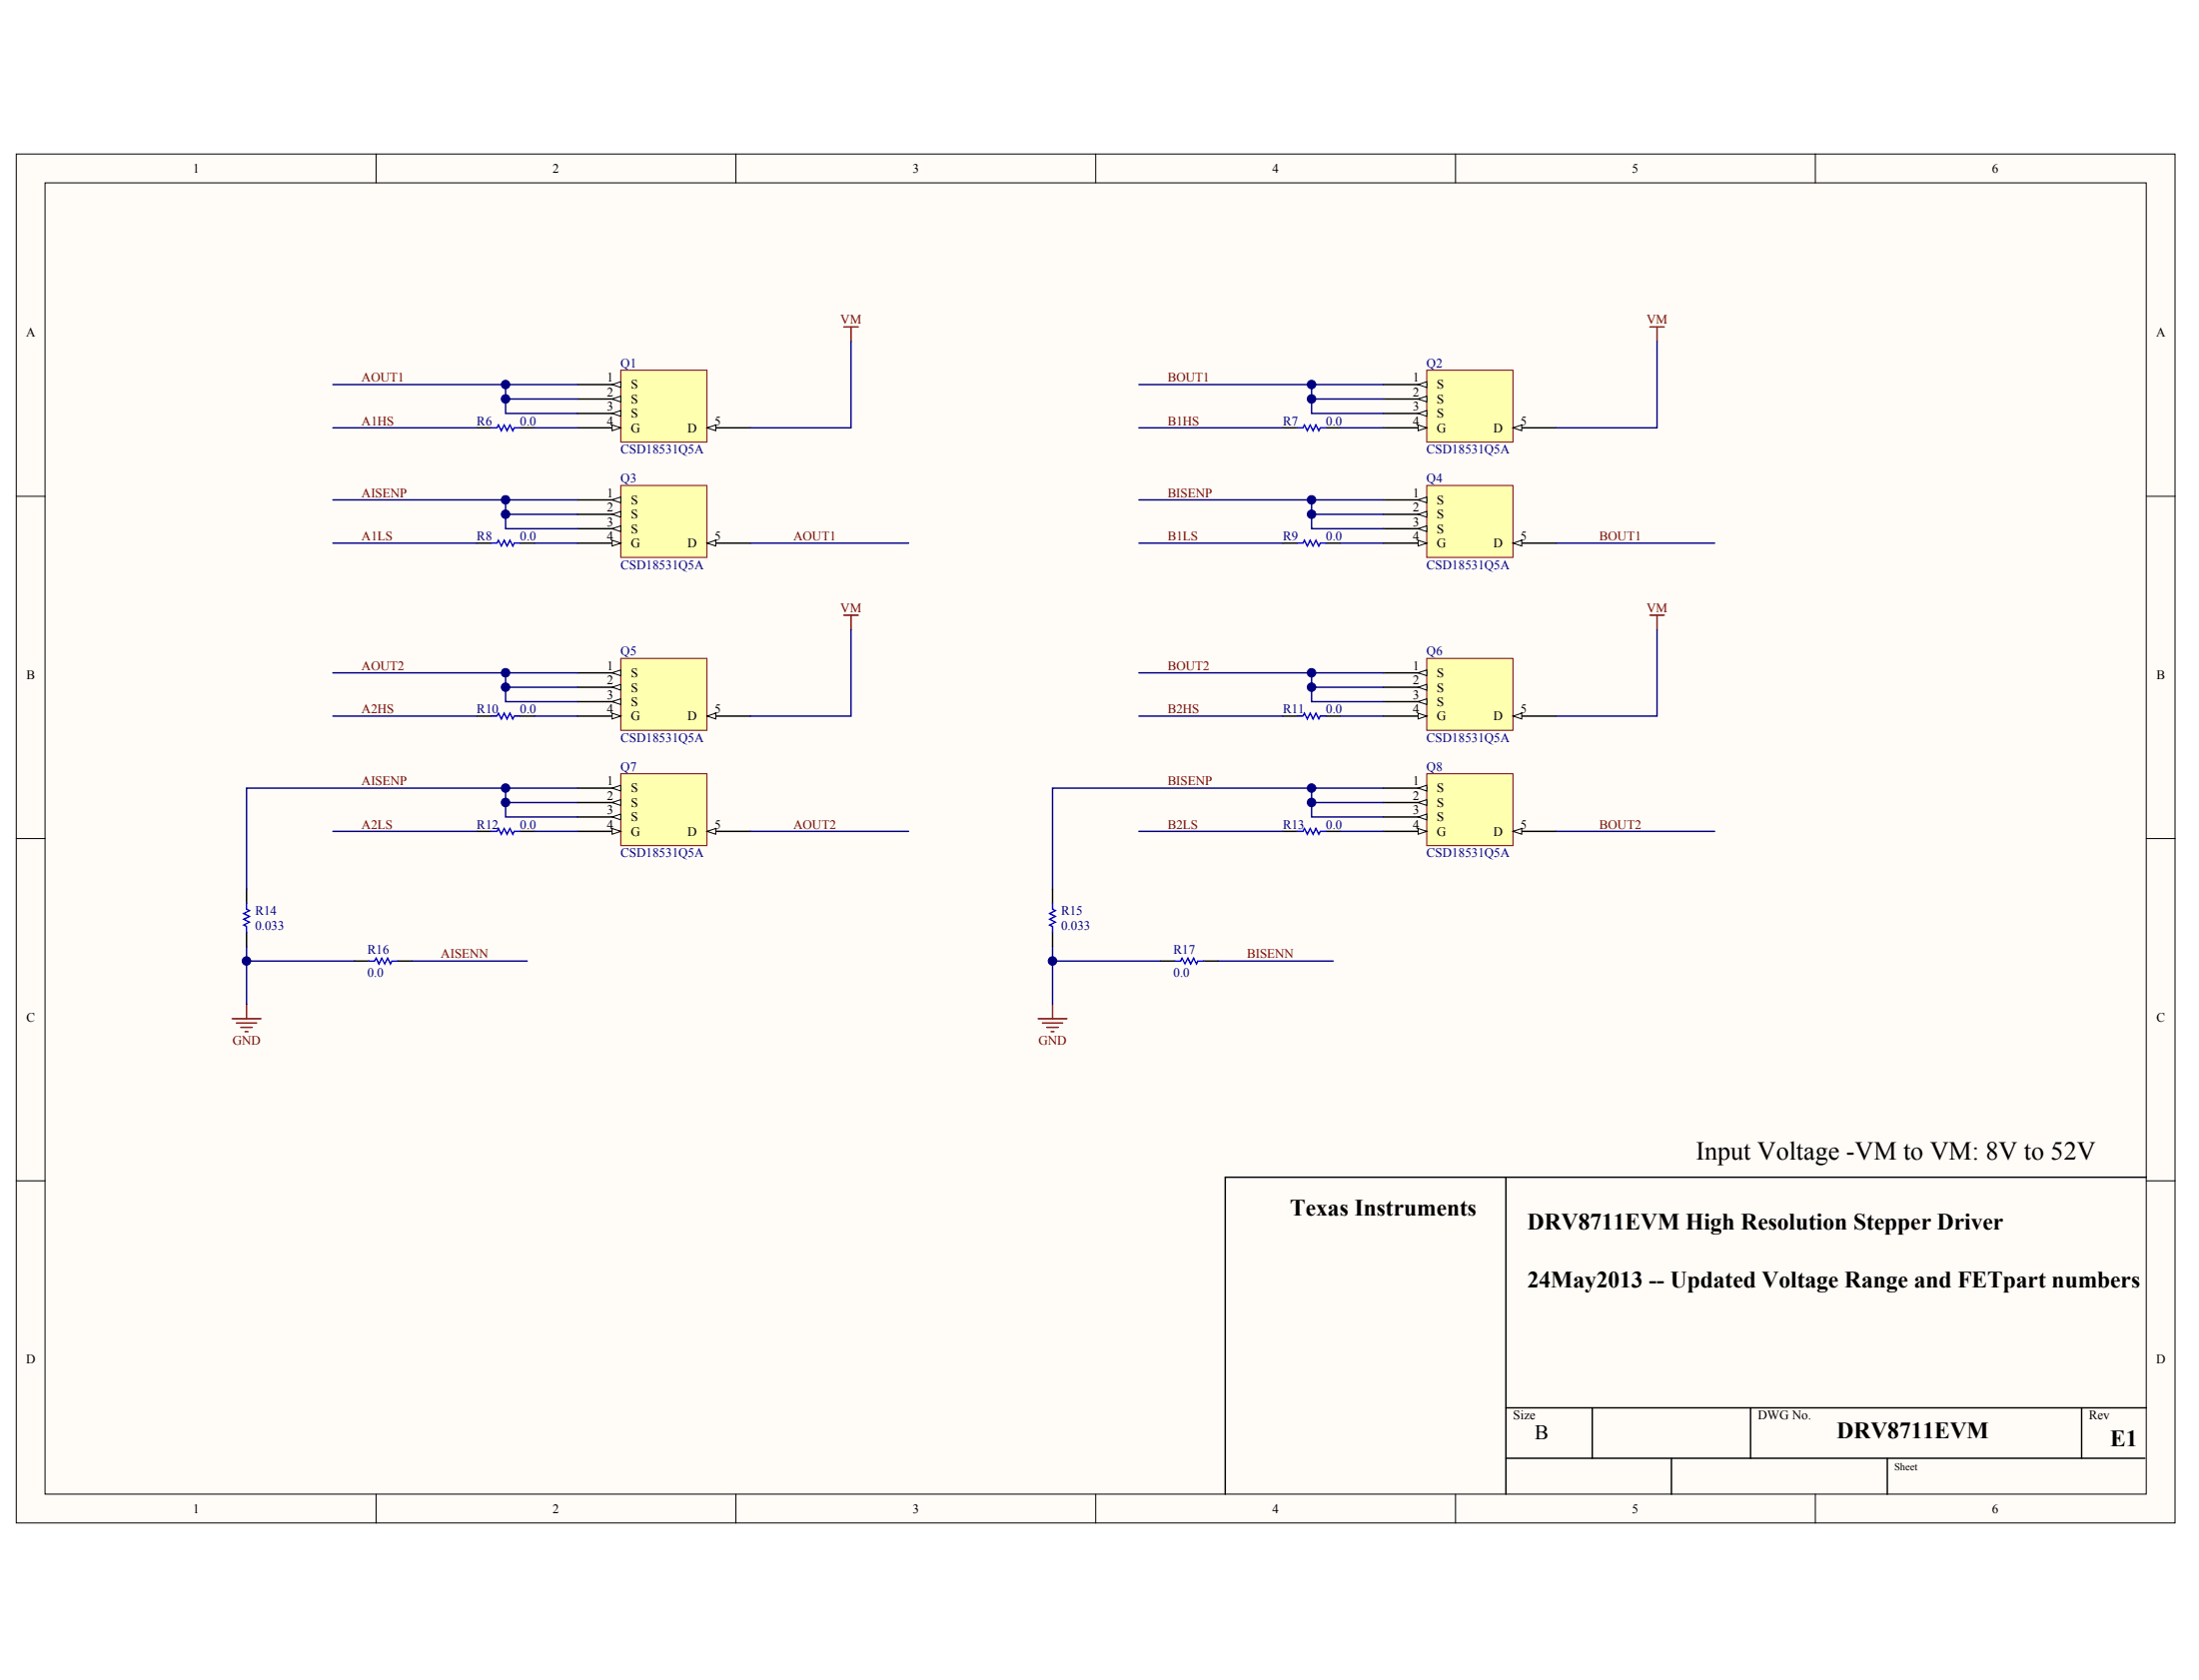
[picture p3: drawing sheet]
<svg xmlns="http://www.w3.org/2000/svg" width="271mm" height="207mm" viewBox="0 0 271 207" stroke-linecap="round" stroke-linejoin="round" font-family="sans-serif">
<g fill="#fffcf8" stroke="#000" stroke-width=".12">
<path d="M2 19h266v168.7h-266z"/>
<path d="M5.6 22.5h258.8v161.7h-258.8z"/>
</g>
<g fill="none" stroke="#000" stroke-width=".12">
<path d="M46.3 19v3.5M90.7 19v3.5M135 19v3.5M179.3 19v3.5M223.7 19v3.5M2 61.2h3.6M264.5 61.2h3.5M2 103.4h3.6M264.5 103.4h3.5M2 145.6h3.6M264.5 145.6h3.5M46.3 184.2v3.5"/>
<path d="M90.7 184.2v3.5M135 184.2v3.5M179.3 184.2v3.5M223.7 184.2v3.5"/>
</g>
<path d="M76.5 45.6h10.6v8.9h-10.6z" fill="#ffffb0" stroke="#800000" stroke-width=".12"/>
<path d="M71.2 47.4h5.3" fill="none" stroke="#000" stroke-width=".18"/>
<path d="M75.4 47.4l1.1-.3v.7z" fill="#fffcf8" stroke="#000" stroke-width=".12"/>
<path d="M71.2 49.2h5.3" fill="none" stroke="#000" stroke-width=".18"/>
<path d="M75.4 49.2l1.1-.4v.7z" fill="#fffcf8" stroke="#000" stroke-width=".12"/>
<path d="M71.2 51h5.3" fill="none" stroke="#000" stroke-width=".18"/>
<path d="M75.4 51l1.1-.4v.7z" fill="#fffcf8" stroke="#000" stroke-width=".12"/>
<path d="M71.2 52.7h5.3" fill="none" stroke="#000" stroke-width=".18"/>
<path d="M75.4 52.4l1.1 .3-1.1 .4z" fill="#fffcf8" stroke="#000" stroke-width=".12"/>
<path d="M87.1 52.7h5.3" fill="none" stroke="#000" stroke-width=".18"/>
<path d="M87.1 52.7l1.1-.3v.7z" fill="#fffcf8" stroke="#000" stroke-width=".12"/>
<path d="M58.7 52.7h1.8M64.1 52.7h1.7" fill="none" stroke="#000" stroke-width=".18"/>
<path d="M60.5 52.7h.7l.2-.3 .4 .7 .3-.7 .4 .7 .3-.7 .4 .7 .2-.4h.7" fill="none" stroke="#00f" stroke-width=".18"/>
<path d="M41 52.7h17.7M41 47.4h30.2M62.3 47.4v3.6h8.9M62.3 49.2h8.9M65.8 52.7h5.4M104.9 42.1v10.6h-12.5" fill="none" stroke="#000080" stroke-width=".18"/>
<path d="M104 40.3h1.7M104.9 40.3v1.8" fill="none" stroke="#800000" stroke-width=".18"/>
<g fill="#000080" stroke="#000080" stroke-width=".12">
<circle cx="62.3" cy="47.4" r=".52"/>
<circle cx="62.3" cy="49.2" r=".52"/>
</g>
<path d="M76.5 59.8h10.6v8.9h-10.6z" fill="#ffffb0" stroke="#800000" stroke-width=".12"/>
<path d="M71.2 61.6h5.3" fill="none" stroke="#000" stroke-width=".18"/>
<path d="M75.4 61.6l1.1-.3v.7z" fill="#fffcf8" stroke="#000" stroke-width=".12"/>
<path d="M71.2 63.4h5.3" fill="none" stroke="#000" stroke-width=".18"/>
<path d="M75.4 63.4l1.1-.4v.8z" fill="#fffcf8" stroke="#000" stroke-width=".12"/>
<path d="M71.2 65.2h5.3" fill="none" stroke="#000" stroke-width=".18"/>
<path d="M75.4 65.2l1.1-.4v.7z" fill="#fffcf8" stroke="#000" stroke-width=".12"/>
<path d="M71.2 66.9h5.3" fill="none" stroke="#000" stroke-width=".18"/>
<path d="M75.4 66.6l1.1 .3-1.1 .4z" fill="#fffcf8" stroke="#000" stroke-width=".12"/>
<path d="M87.1 66.9h5.3" fill="none" stroke="#000" stroke-width=".18"/>
<path d="M87.1 66.9l1.1-.3v.7z" fill="#fffcf8" stroke="#000" stroke-width=".12"/>
<path d="M41 66.9h17.7M41 61.6h30.2M62.3 61.6v3.6h8.9M62.3 63.4h8.9M65.8 66.9h5.4M92.4 66.9h19.5M30.4 116.7v7.1" fill="none" stroke="#000080" stroke-width=".18"/>
<path d="M58.7 66.9h1.8M64.1 66.9h1.7M30.4 109.6v1.8M30.4 114.9v1.8" fill="none" stroke="#000" stroke-width=".18"/>
<path d="M60.5 66.9h.7l.2-.3 .4 .7 .3-.7 .4 .7 .3-.7 .4 .7 .2-.4h.7M30.4 111.4v.7l.3 .1-.7 .4 .7 .4-.7 .3 .7 .4-.7 .3 .4 .2v.7" fill="none" stroke="#00f" stroke-width=".18"/>
<g fill="#000080" stroke="#000080" stroke-width=".12">
<circle cx="62.3" cy="61.6" r=".52"/>
<circle cx="62.3" cy="63.4" r=".52"/>
</g>
<path d="M28.6 125.6h3.6M29.1 126.1h2.5M29.7 126.6h1.4M30.2 127.2h.4M30.4 123.8v1.8" fill="none" stroke="#800000" stroke-width=".18"/>
<path d="M76.5 81.2h10.6v8.8h-10.6z" fill="#ffffb0" stroke="#800000" stroke-width=".12"/>
<path d="M71.2 82.9h5.3" fill="none" stroke="#000" stroke-width=".18"/>
<path d="M75.4 82.9l1.1-.3v.7z" fill="#fffcf8" stroke="#000" stroke-width=".12"/>
<path d="M71.2 84.7h5.3" fill="none" stroke="#000" stroke-width=".18"/>
<path d="M75.4 84.7l1.1-.3v.7z" fill="#fffcf8" stroke="#000" stroke-width=".12"/>
<path d="M71.2 86.5h5.3" fill="none" stroke="#000" stroke-width=".18"/>
<path d="M75.4 86.5l1.1-.4v.7z" fill="#fffcf8" stroke="#000" stroke-width=".12"/>
<path d="M71.2 88.3h5.3" fill="none" stroke="#000" stroke-width=".18"/>
<path d="M75.4 87.9l1.1 .4-1.1 .3z" fill="#fffcf8" stroke="#000" stroke-width=".12"/>
<path d="M87.1 88.3h5.3" fill="none" stroke="#000" stroke-width=".18"/>
<path d="M87.1 88.3l1.1-.4v.7z" fill="#fffcf8" stroke="#000" stroke-width=".12"/>
<path d="M58.7 88.3h1.8M64.1 88.3h1.7" fill="none" stroke="#000" stroke-width=".18"/>
<path d="M60.5 88.3h.7l.2-.4 .4 .7 .3-.7 .4 .7 .3-.7 .4 .7 .2-.3h.7" fill="none" stroke="#00f" stroke-width=".18"/>
<path d="M104.9 77.6v10.7h-12.5M41 88.3h17.7M41 82.9h30.2M62.3 82.9v3.6h8.9M62.3 84.7h8.9M65.8 88.3h5.4" fill="none" stroke="#000080" stroke-width=".18"/>
<path d="M104 75.8h1.7M104.9 75.8v1.8" fill="none" stroke="#800000" stroke-width=".18"/>
<g fill="#000080" stroke="#000080" stroke-width=".12">
<circle cx="62.3" cy="82.9" r=".52"/>
<circle cx="62.3" cy="84.7" r=".52"/>
</g>
<path d="M76.5 95.4h10.6v8.8h-10.6z" fill="#ffffb0" stroke="#800000" stroke-width=".12"/>
<path d="M71.2 97.1h5.3" fill="none" stroke="#000" stroke-width=".18"/>
<path d="M75.4 97.1l1.1-.3v.7z" fill="#fffcf8" stroke="#000" stroke-width=".12"/>
<path d="M71.2 98.9h5.3" fill="none" stroke="#000" stroke-width=".18"/>
<path d="M75.4 98.9l1.1-.3v.7z" fill="#fffcf8" stroke="#000" stroke-width=".12"/>
<path d="M71.2 100.7h5.3" fill="none" stroke="#000" stroke-width=".18"/>
<path d="M75.4 100.7l1.1-.4v.8z" fill="#fffcf8" stroke="#000" stroke-width=".12"/>
<path d="M71.2 102.5h5.3" fill="none" stroke="#000" stroke-width=".18"/>
<path d="M75.4 102.1l1.1 .4-1.1 .3z" fill="#fffcf8" stroke="#000" stroke-width=".12"/>
<path d="M87.1 102.5h5.3" fill="none" stroke="#000" stroke-width=".18"/>
<path d="M87.1 102.5l1.1-.4v.7z" fill="#fffcf8" stroke="#000" stroke-width=".12"/>
<path d="M62.3 97.1v3.6h8.9M62.3 98.9h8.9M71.2 97.1h-40.8v12.5M30.4 118.5h13.3M41 102.5h17.7M50.8 118.5h14.2M65.8 102.5h5.4M92.4 102.5h19.5" fill="none" stroke="#000080" stroke-width=".18"/>
<path d="M43.7 118.5h1.7M49 118.5h1.8M58.7 102.5h1.8M64.1 102.5h1.7" fill="none" stroke="#000" stroke-width=".18"/>
<path d="M45.4 118.5h.8l.1-.4 .4 .7 .3-.7 .4 .7 .4-.7 .3 .7 .2-.3h.7M60.5 102.5h.7l.2-.4 .4 .7 .3-.7 .4 .7 .3-.7 .4 .7 .2-.3h.7" fill="none" stroke="#00f" stroke-width=".18"/>
<g fill="#000080" stroke="#000080" stroke-width=".12">
<circle cx="62.3" cy="97.1" r=".52"/>
<circle cx="62.3" cy="98.9" r=".52"/>
<circle cx="30.4" cy="118.5" r=".52"/>
</g>
<path d="M175.8 45.6h10.6v8.9h-10.6z" fill="#ffffb0" stroke="#800000" stroke-width=".12"/>
<path d="M170.5 47.4h5.3" fill="none" stroke="#000" stroke-width=".18"/>
<path d="M174.7 47.4l1.1-.3v.7z" fill="#fffcf8" stroke="#000" stroke-width=".12"/>
<path d="M170.5 49.2h5.3" fill="none" stroke="#000" stroke-width=".18"/>
<path d="M174.7 49.2l1.1-.4v.7z" fill="#fffcf8" stroke="#000" stroke-width=".12"/>
<path d="M170.5 51h5.3" fill="none" stroke="#000" stroke-width=".18"/>
<path d="M174.7 51l1.1-.4v.7z" fill="#fffcf8" stroke="#000" stroke-width=".12"/>
<path d="M170.5 52.7h5.3" fill="none" stroke="#000" stroke-width=".18"/>
<path d="M174.7 52.4l1.1 .3-1.1 .4z" fill="#fffcf8" stroke="#000" stroke-width=".12"/>
<path d="M186.4 52.7h5.3" fill="none" stroke="#000" stroke-width=".18"/>
<path d="M186.4 52.7l1.1-.3v.7z" fill="#fffcf8" stroke="#000" stroke-width=".12"/>
<path d="M158.1 52.7h1.7M163.4 52.7h1.7" fill="none" stroke="#000" stroke-width=".18"/>
<path d="M159.8 52.7h.7l.2-.3 .4 .7 .3-.7 .4 .7 .3-.7 .4 .7 .2-.4h.7" fill="none" stroke="#00f" stroke-width=".18"/>
<path d="M140.3 52.7h17.8M140.3 47.4h30.2M161.6 47.4v3.6h8.9M161.6 49.2h8.9M165.1 52.7h5.4M204.2 42.1v10.6h-12.5" fill="none" stroke="#000080" stroke-width=".18"/>
<path d="M203.3 40.3h1.7M204.2 40.3v1.8" fill="none" stroke="#800000" stroke-width=".18"/>
<g fill="#000080" stroke="#000080" stroke-width=".12">
<circle cx="161.6" cy="47.4" r=".52"/>
<circle cx="161.6" cy="49.2" r=".52"/>
</g>
<path d="M175.8 59.8h10.6v8.9h-10.6z" fill="#ffffb0" stroke="#800000" stroke-width=".12"/>
<path d="M170.5 61.6h5.3" fill="none" stroke="#000" stroke-width=".18"/>
<path d="M174.7 61.6l1.1-.3v.7z" fill="#fffcf8" stroke="#000" stroke-width=".12"/>
<path d="M170.5 63.4h5.3" fill="none" stroke="#000" stroke-width=".18"/>
<path d="M174.7 63.4l1.1-.4v.8z" fill="#fffcf8" stroke="#000" stroke-width=".12"/>
<path d="M170.5 65.2h5.3" fill="none" stroke="#000" stroke-width=".18"/>
<path d="M174.7 65.2l1.1-.4v.7z" fill="#fffcf8" stroke="#000" stroke-width=".12"/>
<path d="M170.5 66.9h5.3" fill="none" stroke="#000" stroke-width=".18"/>
<path d="M174.7 66.6l1.1 .3-1.1 .4z" fill="#fffcf8" stroke="#000" stroke-width=".12"/>
<path d="M186.4 66.9h5.3" fill="none" stroke="#000" stroke-width=".18"/>
<path d="M186.4 66.9l1.1-.3v.7z" fill="#fffcf8" stroke="#000" stroke-width=".12"/>
<path d="M140.3 66.9h17.8M140.3 61.6h30.2M161.6 61.6v3.6h8.9M161.6 63.4h8.9M165.1 66.9h5.4M191.7 66.9h19.6M129.7 116.7v7.1" fill="none" stroke="#000080" stroke-width=".18"/>
<path d="M158.1 66.9h1.7M163.4 66.9h1.7" fill="none" stroke="#000" stroke-width=".18"/>
<path d="M159.8 66.9h.7l.2-.3 .4 .7 .3-.7 .4 .7 .3-.7 .4 .7 .2-.4h.7" fill="none" stroke="#00f" stroke-width=".18"/>
<g fill="#000080" stroke="#000080" stroke-width=".12">
<circle cx="161.6" cy="61.6" r=".52"/>
<circle cx="161.6" cy="63.4" r=".52"/>
</g>
<path d="M127.9 125.6h3.6M128.4 126.1h2.5M129 126.6h1.4M129.5 127.2h.4M129.7 123.8v1.8" fill="none" stroke="#800000" stroke-width=".18"/>
<path d="M175.8 81.2h10.6v8.8h-10.6z" fill="#ffffb0" stroke="#800000" stroke-width=".12"/>
<path d="M170.5 82.9h5.3" fill="none" stroke="#000" stroke-width=".18"/>
<path d="M174.7 82.9l1.1-.3v.7z" fill="#fffcf8" stroke="#000" stroke-width=".12"/>
<path d="M170.5 84.7h5.3" fill="none" stroke="#000" stroke-width=".18"/>
<path d="M174.7 84.7l1.1-.3v.7z" fill="#fffcf8" stroke="#000" stroke-width=".12"/>
<path d="M170.5 86.5h5.3" fill="none" stroke="#000" stroke-width=".18"/>
<path d="M174.7 86.5l1.1-.4v.7z" fill="#fffcf8" stroke="#000" stroke-width=".12"/>
<path d="M170.5 88.3h5.3" fill="none" stroke="#000" stroke-width=".18"/>
<path d="M174.7 87.9l1.1 .4-1.1 .3z" fill="#fffcf8" stroke="#000" stroke-width=".12"/>
<path d="M186.4 88.3h5.3" fill="none" stroke="#000" stroke-width=".18"/>
<path d="M186.4 88.3l1.1-.4v.7z" fill="#fffcf8" stroke="#000" stroke-width=".12"/>
<path d="M158.1 88.3h1.7M163.4 88.3h1.7" fill="none" stroke="#000" stroke-width=".18"/>
<path d="M159.8 88.3h.7l.2-.4 .4 .7 .3-.7 .4 .7 .3-.7 .4 .7 .2-.3h.7" fill="none" stroke="#00f" stroke-width=".18"/>
<path d="M204.2 77.6v10.7h-12.5M140.3 88.3h17.8M140.3 82.9h30.2M161.6 82.9v3.6h8.9M161.6 84.7h8.9M165.1 88.3h5.4" fill="none" stroke="#000080" stroke-width=".18"/>
<path d="M203.3 75.8h1.7M204.2 75.8v1.8" fill="none" stroke="#800000" stroke-width=".18"/>
<g fill="#000080" stroke="#000080" stroke-width=".12">
<circle cx="161.6" cy="82.9" r=".52"/>
<circle cx="161.6" cy="84.7" r=".52"/>
</g>
<path d="M175.8 95.4h10.6v8.8h-10.6z" fill="#ffffb0" stroke="#800000" stroke-width=".12"/>
<path d="M170.5 97.1h5.3" fill="none" stroke="#000" stroke-width=".18"/>
<path d="M174.7 97.1l1.1-.3v.7z" fill="#fffcf8" stroke="#000" stroke-width=".12"/>
<path d="M170.5 98.9h5.3" fill="none" stroke="#000" stroke-width=".18"/>
<path d="M174.7 98.9l1.1-.3v.7z" fill="#fffcf8" stroke="#000" stroke-width=".12"/>
<path d="M170.5 100.7h5.3" fill="none" stroke="#000" stroke-width=".18"/>
<path d="M174.7 100.7l1.1-.4v.8z" fill="#fffcf8" stroke="#000" stroke-width=".12"/>
<path d="M170.5 102.5h5.3" fill="none" stroke="#000" stroke-width=".18"/>
<path d="M174.7 102.1l1.1 .4-1.1 .3z" fill="#fffcf8" stroke="#000" stroke-width=".12"/>
<path d="M186.4 102.5h5.3" fill="none" stroke="#000" stroke-width=".18"/>
<path d="M186.4 102.5l1.1-.4v.7z" fill="#fffcf8" stroke="#000" stroke-width=".12"/>
<path d="M161.6 97.1v3.6h8.9M161.6 98.9h8.9M170.5 97.1h-40.8v12.5M129.7 118.5h13.3M140.3 102.5h17.8M150.1 118.5h14.2M165.1 102.5h5.4M191.7 102.5h19.6" fill="none" stroke="#000080" stroke-width=".18"/>
<g fill="none" stroke="#000" stroke-width=".18">
<path d="M129.7 109.6v1.8M129.7 114.9v1.8M143 118.5h1.8M148.3 118.5h1.8M158.1 102.5h1.7M163.4 102.5h1.7M185.5 145.1v39.1M264.5 145.1h-113.5v39.1M185.5 173.5h79M185.5 179.7h78.8M196.2 173.5v6.2M205.9 179.7v4.5"/>
<path d="M215.7 173.5v6.2M232.5 179.7v4.5M256.5 173.5v6.2"/>
</g>
<path d="M129.7 111.4v.7l.3 .1-.7 .4 .7 .4-.7 .3 .7 .4-.7 .3 .4 .2v.7M144.8 118.5h.7l.1-.4 .4 .7 .3-.7 .4 .7 .4-.7 .3 .7 .2-.3h.7M159.8 102.5h.7l.2-.4 .4 .7 .3-.7 .4 .7 .3-.7 .4 .7 .2-.3h.7" fill="none" stroke="#00f" stroke-width=".18"/>
<g fill="#000080" stroke="#000080" stroke-width=".12">
<circle cx="161.6" cy="97.1" r=".52"/>
<circle cx="161.6" cy="98.9" r=".52"/>
<circle cx="129.7" cy="118.5" r=".52"/>
</g>
<text font-size="3.2" x="208.9" y="143">Input Voltage -VM to VM: 8V to 52V</text>
<g font-size="2.9">
<text x="158.9" y="149.8">Texas Instruments</text>
<text x="188.2" y="151.6">DRV8711EVM High Resolution Stepper Driver</text>
<text x="188.2" y="158.7">24May2013 -- Updated Voltage Range and FETpart numbers</text>
<text x="226.3" y="177.3">DRV8711EVM</text>
<text x="260" y="178.2">E1</text>
</g>
<text font-size="2.6" x="189.1" y="177.4">B</text>
<g font-size="1.6">
<text x="23.8" y="21.3">1</text>
<text x="68.1" y="21.3">2</text>
<text x="112.4" y="21.3">3</text>
<text x="156.8" y="21.3">4</text>
<text x="201.1" y="21.3">5</text>
<text x="245.4" y="21.3">6</text>
<text x="3.2" y="41.5">A</text>
<text x="265.6" y="41.5">A</text>
<text x="74.8" y="47.1">1</text>
<text x="77.7" y="47.9">S</text>
<text x="174.1" y="47.1">1</text>
<text x="177" y="47.9">S</text>
<text x="74.8" y="48.8">2</text>
<text x="74.8" y="50.6">3</text>
<text x="74.8" y="52.4">4</text>
<text x="77.7" y="49.7">S</text>
<text x="77.7" y="51.5">S</text>
<text x="77.7" y="53.3">G</text>
<text x="84.7" y="53.3">D</text>
<text x="88" y="52.4">5</text>
<text x="174.1" y="48.8">2</text>
<text x="174.1" y="50.6">3</text>
<text x="174.1" y="52.4">4</text>
<text x="177" y="49.7">S</text>
<text x="177" y="51.5">S</text>
<text x="177" y="53.3">G</text>
<text x="184" y="53.3">D</text>
<text x="187.3" y="52.4">5</text>
<text x="74.8" y="61.3">1</text>
<text x="74.8" y="63.1">2</text>
<text x="74.8" y="64.8">3</text>
<text x="77.7" y="62.2">S</text>
<text x="77.7" y="63.9">S</text>
<text x="77.7" y="65.7">S</text>
<text x="174.1" y="61.3">1</text>
<text x="174.1" y="63.1">2</text>
<text x="174.1" y="64.8">3</text>
<text x="177" y="62.2">S</text>
<text x="177" y="63.9">S</text>
<text x="177" y="65.7">S</text>
<text x="74.8" y="66.6">4</text>
<text x="77.7" y="67.5">G</text>
<text x="84.7" y="67.5">D</text>
<text x="88" y="66.6">5</text>
<text x="174.1" y="66.6">4</text>
<text x="177" y="67.5">G</text>
<text x="184" y="67.5">D</text>
<text x="187.3" y="66.6">5</text>
<text x="3.2" y="83.7">B</text>
<text x="74.8" y="82.6">1</text>
<text x="77.7" y="83.5">S</text>
<text x="174.1" y="82.6">1</text>
<text x="177" y="83.5">S</text>
<text x="265.7" y="83.7">B</text>
<text x="74.8" y="84.4">2</text>
<text x="74.8" y="86.1">3</text>
<text x="74.8" y="87.9">4</text>
<text x="77.7" y="85.3">S</text>
<text x="77.7" y="87">S</text>
<text x="77.7" y="88.8">G</text>
<text x="84.7" y="88.8">D</text>
<text x="88" y="87.9">5</text>
<text x="174.1" y="84.4">2</text>
<text x="174.1" y="86.1">3</text>
<text x="174.1" y="87.9">4</text>
<text x="177" y="85.3">S</text>
<text x="177" y="87">S</text>
<text x="177" y="88.8">G</text>
<text x="184" y="88.8">D</text>
<text x="187.3" y="87.9">5</text>
<text x="74.8" y="96.8">1</text>
<text x="74.8" y="98.6">2</text>
<text x="74.8" y="100.4">3</text>
<text x="77.7" y="97.7">S</text>
<text x="77.7" y="99.5">S</text>
<text x="77.7" y="101.2">S</text>
<text x="174.1" y="96.8">1</text>
<text x="174.1" y="98.6">2</text>
<text x="174.1" y="100.4">3</text>
<text x="177" y="97.7">S</text>
<text x="177" y="99.5">S</text>
<text x="177" y="101.2">S</text>
<text x="74.8" y="102.1">4</text>
<text x="77.7" y="103">G</text>
<text x="84.7" y="103">D</text>
<text x="88" y="102.1">5</text>
<text x="174.1" y="102.1">4</text>
<text x="177" y="103">G</text>
<text x="184" y="103">D</text>
<text x="187.3" y="102.1">5</text>
<text x="3.2" y="125.9">C</text>
<text x="265.7" y="125.9">C</text>
<text x="3.2" y="168.1">D</text>
<text x="265.6" y="168.1">D</text>
<text x="186.4" y="175">Size</text>
<text x="216.6" y="175">DWG No.</text>
<text x="257.4" y="175">Rev</text>
<text x="23.8" y="186.5">1</text>
<text x="68.1" y="186.5">2</text>
<text x="112.4" y="186.5">3</text>
<text x="156.8" y="186.5">4</text>
<text x="201.1" y="186.5">5</text>
<text x="245.4" y="186.5">6</text>
</g>
<g font-size="1.6" fill="#800000">
<text x="103.6" y="39.9">VM</text>
<text x="202.9" y="39.9">VM</text>
<text x="44.6" y="47.1">AOUT1</text>
<text x="143.9" y="47.1">BOUT1</text>
<text x="44.6" y="52.4">A1HS</text>
<text x="143.9" y="52.4">B1HS</text>
<text x="44.6" y="61.3">AISENP</text>
<text x="143.9" y="61.3">BISENP</text>
<text x="44.6" y="66.6">A1LS</text>
<text x="97.8" y="66.6">AOUT1</text>
<text x="143.9" y="66.6">B1LS</text>
<text x="197.1" y="66.6">BOUT1</text>
<text x="103.6" y="75.5">VM</text>
<text x="202.9" y="75.5">VM</text>
<text x="44.6" y="82.6">AOUT2</text>
<text x="143.9" y="82.6">BOUT2</text>
<text x="44.6" y="87.9">A2HS</text>
<text x="143.9" y="87.9">B2HS</text>
<text x="44.6" y="96.8">AISENP</text>
<text x="143.9" y="96.8">BISENP</text>
<text x="44.6" y="102.1">A2LS</text>
<text x="97.8" y="102.1">AOUT2</text>
<text x="143.9" y="102.1">B2LS</text>
<text x="197.1" y="102.1">BOUT2</text>
<text x="54.3" y="118.1">AISENN</text>
<text x="153.6" y="118.1">BISENN</text>
<text x="28.6" y="128.8">GND</text>
<text x="128" y="128.8">GND</text>
</g>
<g font-size="1.6" fill="#000080">
<text x="76.5" y="45.3">Q1</text>
<text x="175.8" y="45.3">Q2</text>
<text x="58.8" y="52.4">R6</text>
<text x="64.1" y="52.4">0.0</text>
<text x="158.1" y="52.4">R7</text>
<text x="163.4" y="52.4">0.0</text>
<text x="76.5" y="56">CSD18531Q5A</text>
<text x="76.5" y="59.5">Q3</text>
<text x="175.8" y="56">CSD18531Q5A</text>
<text x="175.8" y="59.5">Q4</text>
<text x="58.8" y="66.6">R8</text>
<text x="64.1" y="66.6">0.0</text>
<text x="76.5" y="70.2">CSD18531Q5A</text>
<text x="158.1" y="66.6">R9</text>
<text x="163.4" y="66.6">0.0</text>
<text x="175.8" y="70.2">CSD18531Q5A</text>
<text x="76.5" y="80.8">Q5</text>
<text x="175.8" y="80.8">Q6</text>
<text x="58.8" y="87.9">R10</text>
<text x="64.1" y="87.9">0.0</text>
<text x="158.1" y="87.9">R11</text>
<text x="163.4" y="87.9">0.0</text>
<text x="76.5" y="91.5">CSD18531Q5A</text>
<text x="76.5" y="95">Q7</text>
<text x="175.8" y="91.5">CSD18531Q5A</text>
<text x="175.8" y="95">Q8</text>
<text x="58.8" y="102.1">R12</text>
<text x="64.1" y="102.1">0.0</text>
<text x="76.5" y="105.7">CSD18531Q5A</text>
<text x="158.1" y="102.1">R13</text>
<text x="163.4" y="102.1">0.0</text>
<text x="175.8" y="105.7">CSD18531Q5A</text>
<text x="31.4" y="112.8">R14</text>
<text x="130.7" y="112.8">R15</text>
<text x="31.4" y="114.6">0.033</text>
<text x="45.3" y="117.6">R16</text>
<text x="130.7" y="114.6">0.033</text>
<text x="144.6" y="117.6">R17</text>
<text x="45.3" y="120.4">0.0</text>
<text x="144.6" y="120.4">0.0</text>
</g>
<text font-size="1.3" x="233.4" y="181.2">Sheet</text>
</svg>
